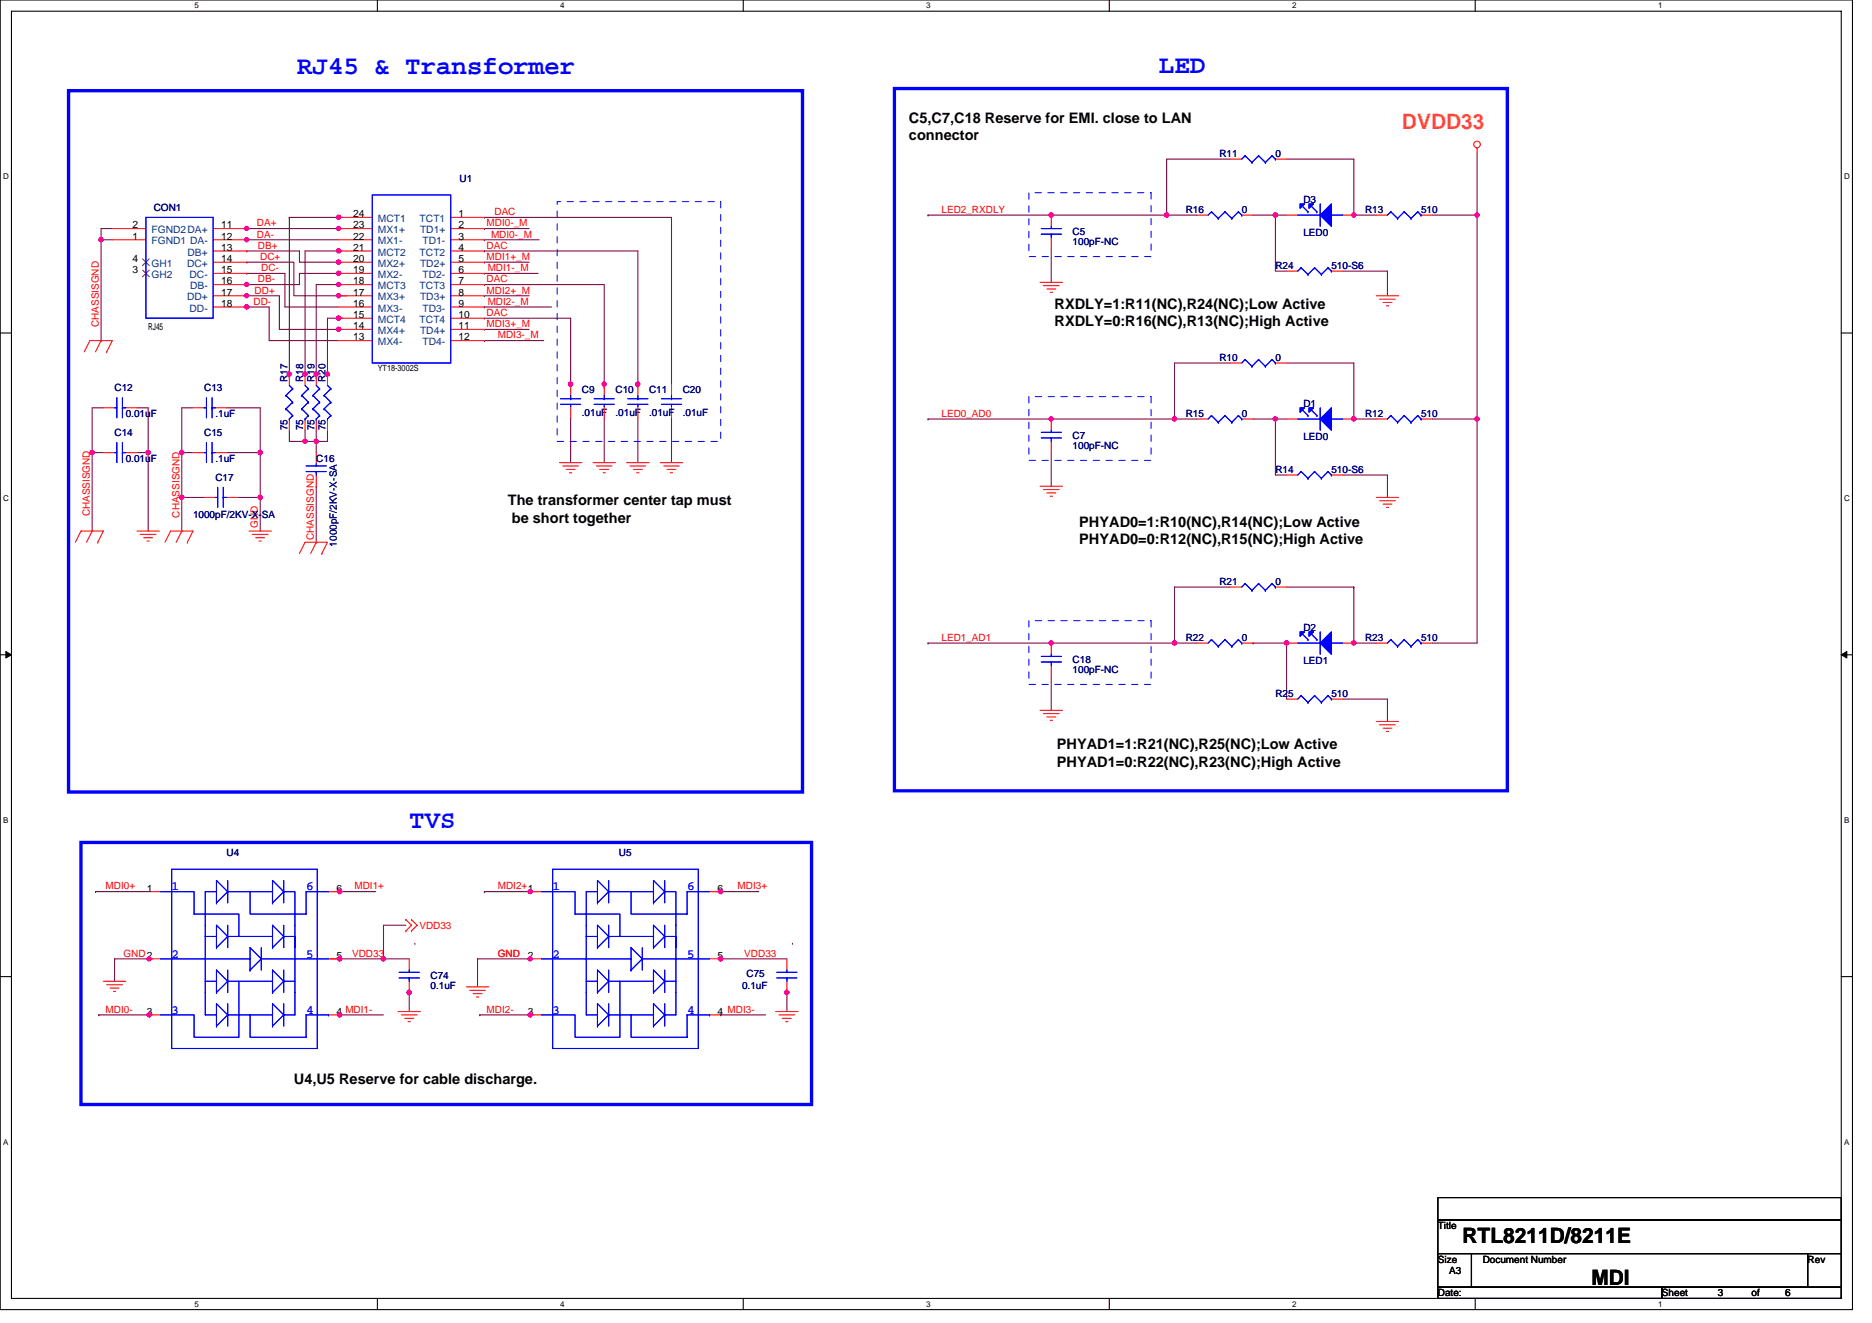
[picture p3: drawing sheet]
<svg xmlns="http://www.w3.org/2000/svg" width="297mm" height="210mm" viewBox="0 0 297 210" stroke-linecap="round" stroke-linejoin="round" font-family="sans-serif">
<path d="M0 0h293.9v207.9h-293.9zM1.8 1.8h290.4v204.3h-290.4z" fill="none" stroke="#000" stroke-width=".17"/>
<g fill="#fff">
<path d="M30.8 .2h.7v1.4h-.7z"/>
<path d="M30.8 206.3h.7v1.4h-.7z"/>
</g>
<path d="M59.9 0v1.8M59.9 206.1v1.8" fill="none" stroke="#000" stroke-width=".17"/>
<g fill="#fff">
<path d="M88.9 .2h.7v1.4h-.7z"/>
<path d="M88.9 206.3h.7v1.4h-.7z"/>
</g>
<path d="M117.9 0v1.8M117.9 206.1v1.8" fill="none" stroke="#000" stroke-width=".17"/>
<g fill="#fff">
<path d="M147 .2h.7v1.4h-.7z"/>
<path d="M147 206.3h.7v1.4h-.7z"/>
</g>
<path d="M176 0v1.8M176 206.1v1.8" fill="none" stroke="#000" stroke-width=".17"/>
<g fill="#fff">
<path d="M205 .2h.7v1.4h-.7z"/>
<path d="M205 206.3h.7v1.4h-.7z"/>
</g>
<path d="M234.1 0v1.8M234.1 206.1v1.8" fill="none" stroke="#000" stroke-width=".17"/>
<g fill="#fff">
<path d="M263.1 .2h.7v1.4h-.7z"/>
<path d="M263.1 206.3h.7v1.4h-.7z"/>
<path d="M.5 27.3h.9v1.4h-.9z"/>
<path d="M292.6 27.3h.9v1.4h-.9z"/>
<path d="M.5 78.4h.9v1.4h-.9z"/>
<path d="M292.6 78.4h.9v1.4h-.9z"/>
</g>
<path d="M0 52.9h1.8M292.2 52.9h1.7" fill="none" stroke="#000" stroke-width=".17"/>
<g fill="#fff">
<path d="M.5 129.5h.8v1.4h-.8z"/>
<path d="M292.6 129.5h.9v1.4h-.9z"/>
</g>
<path d="M0 103.9h1.8M292.2 103.9h1.7" fill="none" stroke="#000" stroke-width=".17"/>
<path d="M.9 103.4l.9 .5-.9 .5zM292.2 103.9l.8-.5v1z" fill="#000" stroke="#000" stroke-width=".16"/>
<g fill="#fff">
<path d="M.5 180.5h.8v1.4h-.8z"/>
<path d="M292.6 180.5h.9v1.4h-.9z"/>
</g>
<path d="M0 155h1.8M292.2 155h1.7M228.2 190.1h64v3.5h-64zM228.2 193.6h64v5.4h-64zM228.2 199h5.3v5.3h-5.3zM233.5 199h53.3v5.3h-53.3zM286.8 199h5.4v5.3h-5.4zM228.2 204.3h35.5v1.8h-35.5zM263.7 204.3h28.5v1.8h-28.5z" fill="none" stroke="#000" stroke-width=".17"/>
<g fill="none" stroke="#800040" stroke-width=".17">
<path d="M16 38.1h.1M16 38.1h1.8M16 38.1v16M17.8 36.3h-1.8v1.8M38.6 36.3h.6M38.8 38.1h.4M39.2 38.1h.1M39.2 39.8h.1M39.2 39.8h8.3v1.8h6.2M39.2 36.3h.1M39.2 38.1h14.5M39.2 36.3h15.2"/>
<path d="M45.9 34.5h7.8M45.9 34.5h.1M45.9 34.5v25.6M53.7 36.3h.1M53.7 39.8h.1M53.7 39.8h-5.3v19.6M53.7 34.5h.1M53.7 39.8h.6M53.7 34.5h.7M76.9 39.8h.1M76.9 38.1h.1M76.9 36.3h.1"/>
<path d="M76.9 34.5h.1M76.9 34.5h29.6v26.5M76.9 39.8h24.3v21.2M76.9 38.1h8.7M76.9 36.3h7.1M147.3 34.1h.1M147.3 34.1h37.8M166.8 34.1h.1M166.8 39.5v5.3M185.1 34.1h4.8M195.3 25.3h-10.2v8.8M198.8 34.1h3.6"/>
<path d="M202.4 34.1h.1M202.4 34.1h1.7M202.4 34.1v8.9h1.7M204.1 25.3h10.7v8.8M214.8 34.1h.1M214.8 34.1h3.6M227.3 34.1h7.1M234.4 34.1v68h-7.1M234.4 24.2v9.9M234.4 34.1h.1M38.6 45.2h.6M38.6 46.9h.6"/>
<path d="M38.6 48.7h.6M39.2 48.7h3.5v5.4h11M39.2 43.4h6v5.3h8.5M39.2 45.2h.1M39.2 41.6h7.4v5.3h7.1M39.2 41.6h.1M39.2 43.4h.1M39.2 46.9h.1M39.2 46.9h5.1v5.4h9.4M39.2 48.7h.1M45.9 59.4h.1M48.4 59.4h.1"/>
<path d="M48.4 59.4v.3M50.2 59.4h.1M50.2 59.4v.7M52 59.4h.1M52 59.4v.2M53.7 41.6h.1M53.7 43.4h.1M53.7 43.4h-6.2v1.8h-8.3M53.7 46.9h.1M53.7 52.3h.1M53.7 50.5h.1M53.7 50.5h-1.7v8.9"/>
<path d="M53.7 45.2h.1M53.7 45.2h-3.5v14.2M53.7 43.4h.9M53.7 50.5h.7M53.7 46.9h1.3M53.7 52.3h.7M53.7 45.2h.6M53.7 41.6h.4M76.9 43.4h.1M76.9 50.5h.1M76.9 46.9h.1M76.9 52.3h.1"/>
<path d="M76.9 54.1h.1M76.9 45.2h.1M76.9 41.6h.1M76.9 48.7h.1M76.9 45.2h19v15.8M76.9 50.5h13.6v10.5M76.9 43.4h8.5M76.9 46.9h7.1M76.9 52.3h7.1M76.9 54.1h9.4M76.9 41.6h7.1M76.9 48.7h10.6"/>
<path d="M195.3 57.6h-8.9v8.9M204.1 57.6h10.7v8.9M213 43h7.2v3.9M14.6 71.8h1.8M14.6 71.8h.1M14.6 71.8v12.5M16.4 64.7h-1.8v7.1M21.7 64.7h1.8v7.1M21.7 71.8h1.8M23.5 71.8h.1M23.5 71.8v12.5M28.8 71.8h.1"/>
<path d="M28.8 79h.1M28.8 71.8h1.8M28.8 71.8v12.5M28.8 79h3.6M30.6 64.7h-1.8v7.1M36 64.7h5.3v7.1M36 71.8h5.3M37.7 79h3.6M41.3 71.8h.1M41.3 79h.1M41.3 71.8v12.5M45.9 68.3v1.8h2.5"/>
<path d="M48.4 70.1h.1M48.4 68.3v1.8M48.4 70.1h1.8M50.2 77.2h.1M50.2 70.1v1.7M50.2 68.3v1.8M50.2 77.2v8.9M52 68.3v1.8h-1.8M90.5 66.3v7.1M90.5 61h.1M90.5 61v.9M95.9 66.3v7.1"/>
<path d="M95.9 61h.1M95.9 61v.7M101.2 66.3v7.1M101.2 61h.1M101.2 61v.5M106.5 66.3v7.1M147.3 66.5h.1M147.3 66.5h39.1M166.8 66.5h.1M166.8 71.8v5.4M186.4 66.5h3.5M198.8 66.5h3.6"/>
<path d="M202.4 66.5h.1M202.4 66.5h1.7M202.4 66.5v8.9h1.7M213 75.4h7.2v3.6M214.8 66.5h.1M214.8 66.5h3.6M227.3 66.5h7.1M234.4 66.5h.1M195.3 93.2h-8.9v8.9M204.1 93.2h10.7M214.8 93.2v8.9h3.6M214.8 93.2h.1"/>
<path d="M147.3 102.1h.1M147.3 102.1h39.1M166.8 102.1h.1M166.8 107.4v5.3M186.4 102.1h3.5M198.8 102.1h5.3v8.9M198.8 102.1h.1M213 111h7.2v3.5M15.2 141.5h.1M15.2 141.5h8.5M18.2 152.2v3.5M18.2 152.2h.1"/>
<path d="M18.2 152.2h6M23.7 152.2h.1M52.1 141.5h1.8M52.3 152.2h1.6M53.9 141.5h.1M53.9 152.2h.1M53.9 152.2h11M53.9 141.5h5.7M60.9 152.2h.1M64.4 146.9h-3.5v5.3M64.9 157.5h.1M64.9 157v.5"/>
<path d="M64.9 157.5v3M65.8 149.7v.2M75.8 152.2v4.4M75.8 152.2h.1M75.8 152.2h8.7M76.9 141.5h.1M76.9 141.5h8.5M84.1 141.5h.1M84.1 152.2h.1M112.9 141.5h1.5M114 152.2h.4M114.4 152.2h.1"/>
<path d="M114.4 141.5h.1M114.4 152.2h10.5M114.4 141.5h6M124.9 157.5h.1M124.9 157v.5M124.9 157.5v3M125.7 149.7v.2M15.7 161.1h.1M15.7 161.1h8.5M23.7 161.1h.1M53.7 161.1h.2M53.9 161.1h.1"/>
<path d="M53.9 161.1h7M76.1 161.1h.1M76.1 161.1h8.6M84.1 161.1h.1M114.4 161.1h.1M114.4 161.1h7.1"/>
</g>
<g fill="#f0f" stroke="#f0f" stroke-width=".17">
<circle cx="28.8" cy="71.8" r=".35"/>
<circle cx="41.3" cy="71.8" r=".35"/>
<circle cx="60.8" cy="152.2" r=".35"/>
<circle cx="23.7" cy="152.2" r=".35"/>
<circle cx="23.7" cy="161.1" r=".35"/>
<circle cx="53.9" cy="161.1" r=".35"/>
<circle cx="53.9" cy="141.5" r=".35"/>
<circle cx="124.9" cy="157.5" r=".35"/>
<circle cx="84.1" cy="141.5" r=".35"/>
<circle cx="84.1" cy="161.1" r=".35"/>
<circle cx="114.4" cy="152.2" r=".35"/>
<circle cx="84.1" cy="152.2" r=".35"/>
<circle cx="114.4" cy="141.5" r=".35"/>
<circle cx="64.9" cy="157.5" r=".35"/>
<circle cx="53.9" cy="152.2" r=".35"/>
<circle cx="50.2" cy="70" r=".35"/>
<circle cx="48.4" cy="70" r=".35"/>
<circle cx="39.1" cy="38" r=".35"/>
<circle cx="14.6" cy="71.8" r=".35"/>
<circle cx="16" cy="38" r=".35"/>
<circle cx="23.5" cy="71.8" r=".35"/>
<circle cx="41.3" cy="78.9" r=".35"/>
<circle cx="28.8" cy="78.9" r=".35"/>
<circle cx="214.8" cy="66.5" r=".35"/>
<circle cx="202.4" cy="66.5" r=".35"/>
<circle cx="186.4" cy="66.5" r=".35"/>
<circle cx="166.8" cy="66.5" r=".35"/>
<circle cx="186.4" cy="102" r=".35"/>
<circle cx="166.8" cy="102" r=".35"/>
<circle cx="214.8" cy="102" r=".35"/>
<circle cx="204.1" cy="102" r=".35"/>
<circle cx="234.4" cy="34.1" r=".35"/>
<circle cx="234.4" cy="66.5" r=".35"/>
<circle cx="214.8" cy="34.1" r=".35"/>
<circle cx="202.4" cy="34.1" r=".35"/>
<circle cx="185.1" cy="34.1" r=".34"/>
<circle cx="166.8" cy="34.1" r=".35"/>
<circle cx="90.5" cy="61" r=".34"/>
<circle cx="101.2" cy="61" r=".34"/>
<circle cx="95.9" cy="61" r=".34"/>
<circle cx="53.7" cy="36.3" r=".35"/>
<circle cx="53.7" cy="41.6" r=".35"/>
<circle cx="53.7" cy="43.4" r=".35"/>
<circle cx="39.1" cy="45.1" r=".35"/>
<circle cx="53.7" cy="46.9" r=".35"/>
<circle cx="39.1" cy="46.9" r=".35"/>
<circle cx="53.7" cy="52.3" r=".35"/>
<circle cx="39.1" cy="48.7" r=".35"/>
<circle cx="52" cy="59.4" r=".35"/>
<circle cx="53.7" cy="50.5" r=".35"/>
<circle cx="53.7" cy="45.1" r=".35"/>
<circle cx="50.2" cy="59.4" r=".35"/>
<circle cx="53.7" cy="39.8" r=".35"/>
<circle cx="48.4" cy="59.4" r=".35"/>
<circle cx="53.7" cy="34.5" r=".35"/>
<circle cx="45.9" cy="59.4" r=".35"/>
<circle cx="39.1" cy="36.3" r=".35"/>
</g>
<g fill="none" stroke="#f00" stroke-width=".17">
<path d="M17.8 36.3h5.4M17.8 38.1h5.4M33.8 36.3h5.4M33.8 38.1h5.4M33.8 39.8h5.4M53.7 34.5h5.4M53.7 36.3h5.4M53.7 38.1h5.4M53.7 39.8h5.4M71.5 34.5h5.4M71.5 36.3h5.4M71.5 38.1h5.4"/>
<path d="M71.5 39.8h5.4M166.8 34.1v1.8M166.8 37.7v1.8M189.9 34.1h1.8M195.3 25.3h1.7M197 34.1h1.8M202.4 25.3h1.7M204.1 34.1h1.8M213 34.1h1.8M218.4 34.1h1.8M225.5 34.1h1.8M234.4 23.5v.7"/>
<path d="M13.4 55.8l.9-1.7h3.5l-.9 1.7M16 54.1h.1M16 54.1l-.8 1.7M16.9 55.8h.1M23.2 41.6h.1M23.2 43.4h.1M33.8 41.6h5.4M33.8 43.4h5.4M33.8 45.2h5.4M33.8 46.9h5.4M33.8 48.7h5.4M45.9 59.4v1.8"/>
<path d="M48.4 59.4v1.8M50.2 59.4v1.8M52 59.4v1.8M53.7 41.6h5.4M53.7 43.4h5.4M53.7 45.2h5.4M53.7 46.9h5.4M53.7 48.7h5.4M53.7 50.5h5.4M53.7 52.3h5.4M53.7 54.1h5.4M71.5 41.6h5.4"/>
<path d="M71.5 43.4h5.4M71.5 45.2h5.4M71.5 46.9h5.4M71.5 48.7h5.4M71.5 50.5h5.4M71.5 52.3h5.4M71.5 54.1h5.4M165 44.8h3.6M165.6 45.3h2.5M166.1 45.9h1.4M166.6 46.4h.4M195.3 57.6h1.7"/>
<path d="M202.4 57.6h1.7M204.1 43h1.8M211.3 43h1.7M218.4 46.9h3.5M218.9 47.5h2.5M219.5 48h1.4M220 48.5h.3M16.4 71.8h1.8M16.4 64.7h1.8M20 71.8h1.7M20 64.7h1.7M30.6 71.8h1.8"/>
<path d="M30.6 64.7h1.8M32.4 79h1.8M34.2 71.8h1.8M34.2 64.7h1.8M36 79h1.7M45.9 66.5v1.8M48.4 66.5v1.8M50.2 66.5v1.8M50.2 71.8v1.8M50.2 75.4v1.8M52 66.5v1.8M88.8 73.4h3.5"/>
<path d="M89.3 74h2.5M89.8 74.5h1.4M90.4 75h.3M90.5 61v1.8M90.5 64.5v1.8M94.1 73.4h3.6M94.6 74h2.5M95.2 74.5h1.4M95.7 75h.4M95.9 61v1.8M95.9 64.5v1.8M99.4 73.4h3.6"/>
<path d="M100 74h2.4M100.5 74.5h1.4M101 75h.4M101.2 61v1.8M101.2 64.5v1.8M104.8 73.4h3.5M105.3 74h2.5M105.8 74.5h1.4M106.4 75h.3M106.5 61v1.8M106.5 64.5v1.8M165 77.2h3.6"/>
<path d="M165.6 77.7h2.5M166.1 78.2h1.4M166.6 78.8h.4M166.8 66.5v1.8M166.8 70.1v1.7M189.9 66.5h1.8M197 66.5h1.8M204.1 66.5h1.8M204.1 75.4h1.8M211.3 75.4h1.7M213 66.5h1.8M218.4 79h3.5"/>
<path d="M218.4 66.5h1.8M218.9 79.5h2.5M225.5 66.5h1.8M12 86.1l.8-1.8h3.6l-.9 1.8M14.6 84.3h.1M14.6 84.3l-.9 1.8M15.5 86.1h.1M21.7 84.3h3.6M22.3 84.8h2.5M22.8 85.3h1.4M23.3 85.9h.4M26.2 86.1l.9-1.8h3.5l-.9 1.8"/>
<path d="M28.8 84.3h.1M28.8 84.3l-.8 1.8M29.7 86.1h.1M39.5 84.3h3.6M40 84.8h2.5M40.6 85.3h1.4M41.1 85.9h.4M47.5 87.8l.9-1.7h3.6l-.9 1.7M50.2 86.1h.1M50.2 86.1l-.9 1.7M51.1 87.8h.1M195.3 93.2h1.7"/>
<path d="M202.4 93.2h1.7M219.5 80h1.4M220 80.5h.3M165 112.7h3.6M165.6 113.3h2.5M166.1 113.8h1.4M166.6 114.3h.4M166.8 102.1v1.7M166.8 105.6v1.8M189.9 102.1h1.8M197 102.1h1.8M204.1 111h1.8"/>
<path d="M204.1 102.1h1.8M211.3 111h1.7M213 102.1h1.8M218.4 114.5h3.5M218.4 102.1h1.8M218.9 115h2.5M219.5 115.6h1.4M220 116.1h.3M225.5 102.1h1.8M16.4 155.7h3.6M16.9 156.3h2.5M17.5 156.8h1.4"/>
<path d="M18 157.4h.3M23.7 141.5h1.8M23.7 152.2h1.8M52.1 141.5h1.8M52.1 152.2h1.8M64.4 147.7h.1M64.4 146h.1M64.4 146l.9 .9-.9 .8M64.9 152.2v1.8M64.9 155.7v1.8M65.3 147.7h.1M65.3 146h.1"/>
<path d="M65.3 146l.9 .9-.9 .8M74 156.6h3.6M74.5 157.2h2.5M75.1 157.7h1.4M75.6 158.2h.4M84.1 141.5h1.8M84.1 152.2h1.8M112.6 141.5h1.8M112.6 152.2h1.8M124.9 152.2v1.8M124.9 155.7v1.8M23.7 161.1h1.8"/>
<path d="M52.1 161.1h1.8M63.2 160.5h3.5M63.7 161.1h2.5M64.2 161.6h1.5M64.8 162.2h.3M84.1 161.1h1.8M112.6 161.1h1.8M123.1 160.5h3.5M123.6 161.1h2.5M124.1 161.6h1.5M124.7 162.2h.3"/>
<circle cx="234.4" cy="22.9" r=".53"/>
</g>
<path d="M88.4 32h26v38.1h-26zM163.3 30.6h19.3v10.1h-19.3zM163.3 62.9h19.3v10.2h-19.3zM163.3 98.5h19.3v10.1h-19.3z" fill="none" stroke="#00f" stroke-width=".16" stroke-dasharray="1 1 1 1 1 1 1 1"/>
<path d="M10.9 14.4h116.4v111.3h-116.4zM141.9 14.1h97.3v111.4h-97.3zM12.8 133.7h116v41.6h-116z" fill="none" stroke="#00f" stroke-width=".53"/>
<g fill="none" stroke="#00f" stroke-width=".17">
<path d="M23.2 34.5h10.6v16h-10.6zM59.1 30.9h12.4v26.7h-12.4zM165.2 37.2h3.2M165.2 36.3h3.2M166.8 35.9v.4M166.8 37.2h.1M166.8 37.2v.5M192.2 33.6h.1M192.2 33.6l-.5 .5M192.2 33.6l1.1 1.1M193.3 34.7h.1M194.4 33.6h.1"/>
<path d="M194.4 33.6l-1.1 1.1M194.4 33.6l1 1.1M195.4 34.7h.1M196.5 33.6h.1M196.5 33.6l-1.1 1.1M196.5 33.6l.5 .5M197 34.1h.1M197.6 24.7h.1M197.6 24.7l-.6 .6M197.6 24.7l1 1.1M198.6 25.8h.1M199.7 24.7h.1"/>
<path d="M199.7 24.7l-1.1 1.1M199.7 24.7l1.1 1.1M200.8 25.8h.1M201.8 24.7h.1M201.8 24.7l-1 1.1M201.8 24.7l.6 .6M202.4 25.3h.1M205.9 34.1h3.6M206.6 32.7l.9 .9M207.5 33.6h.1M208.1 32.7l.9 .9M209 33.6h.1"/>
<path d="M209.5 32.4v3.5M211.3 34.1h1.7M220.7 33.6h.1M220.7 33.6l-.5 .5M220.7 33.6l1.1 1.1M221.8 34.7h.1M222.8 33.6h.1M222.8 33.6l-1 1.1M222.8 33.6l1.1 1.1M223.9 34.7h.1M225 33.6h.1M225 33.6l-1.1 1.1"/>
<path d="M225 33.6l.5 .5M225.5 34.1h.1M197.6 57.1h.1M197.6 57.1l-.6 .5M197.6 57.1l1 1M198.6 58.1h.1M199.7 57.1h.1M199.7 57.1l-1.1 1M199.7 57.1l1.1 1M200.8 58.1h.1M201.8 57.1h.1M201.8 57.1l-1 1"/>
<path d="M201.8 57.1l.6 .5M202.4 57.6h.1M206.5 42.5h.1M206.5 42.5l-.6 .5M206.5 42.5l1 1.1M207.5 43.6h.1M208.6 42.5h.1M208.6 42.5l-1.1 1.1M208.6 42.5l1.1 1.1M209.7 43.6h.1M210.7 42.5h.1M210.7 42.5l-1 1.1"/>
<path d="M210.7 42.5l.6 .5M211.3 43h.1M18.2 64.7h.3M18.2 71.8h.3M18.5 63.1v3.2M18.5 70.2v3.2M19.4 63.1v3.2M19.4 64.7h.1M19.4 70.2v3.2M19.4 71.8h.1M19.4 71.8h.6M19.4 64.7h.6"/>
<path d="M32.4 71.8h.4M32.4 64.7h.4M32.8 70.2v3.2M32.8 63.1v3.2M33.7 70.2v3.2M33.7 71.8h.1M33.7 63.1v3.2M33.7 64.7h.1M33.7 71.8h.5M33.7 64.7h.5M34.2 79h.3M34.5 77.3v3.2"/>
<path d="M35.4 77.3v3.2M35.4 79h.1M35.4 79h.6M45.4 62.8h.1M45.4 64.9h.1M45.4 62.8l1 1M45.4 64.9l1 1.1M45.9 66.5h.1M45.9 61.2l.5 .5M46.4 61.7h.1M46.4 63.8h.1M46.4 66h.1"/>
<path d="M46.4 61.7l-1 1.1M46.4 63.8l-1 1.1M46.4 66l-.5 .5M47.9 62.8h.1M47.9 64.9h.1M47.9 62.8l1 1M47.9 64.9l1 1.1M48.4 66.5h.1M48.4 61.2l.5 .5M48.6 74.8h3.2M48.6 74h3.2M48.9 61.7h.1"/>
<path d="M48.9 63.8h.1M48.9 66h.1M48.9 61.7l-1 1.1M48.9 63.8l-1 1.1M48.9 66l-.5 .5M49.7 62.8h.1M49.7 64.9h.1M49.7 64.9l1 1.1M49.7 62.8l1 1M50.2 73.6v.4M50.2 74.8h.1M50.2 66.5h.1"/>
<path d="M50.2 74.8v.6M50.2 61.2l.5 .5M50.7 61.7h.1M50.7 63.8h.1M50.7 66h.1M50.7 61.7l-1 1.1M50.7 63.8l-1 1.1M50.7 66l-.5 .5M51.4 62.8h.1M51.4 64.9h.1M51.4 62.8l1.1 1M51.4 64.9l1.1 1.1"/>
<path d="M52 66.5h.1M52 61.2l.5 .5M52.5 61.7h.1M52.5 63.8h.1M52.5 66h.1M52.5 61.7l-1.1 1.1M52.5 63.8l-1.1 1.1M52.5 66l-.5 .5M88.9 63.3h3.2M88.9 64.2h3.2M90.5 64.2v.3M90.5 63.3h.1"/>
<path d="M90.5 62.8v.5M94.3 63.3h3.2M94.3 64.2h3.2M95.9 64.2v.3M95.9 63.3h.1M95.9 62.8v.5M99.6 63.3h3.2M99.6 64.2h3.2M101.2 64.2v.3M101.2 63.3h.1M101.2 62.8v.5M104.9 63.3h3.2"/>
<path d="M104.9 64.2h3.2M106.5 64.2v.3M106.5 63.3h.1M106.5 62.8v.5M165.2 69.5h3.2M165.2 68.6h3.2M166.8 68.3v.3M166.8 69.5h.1M166.8 69.5v.6M192.2 66h.1M192.2 66l-.5 .5M192.2 66l1.1 1"/>
<path d="M193.3 67h.1M194.4 66h.1M194.4 66l-1.1 1M194.4 66l1 1M195.4 67h.1M196.5 66h.1M196.5 66l-1.1 1M196.5 66l.5 .5M197 66.5h.1M205.9 66.5h3.6M206.5 74.8h.1M206.5 74.8l-.6 .6"/>
<path d="M206.5 74.8l1 1.1M206.6 65.1l.9 .9M207.5 75.9h.1M207.5 66h.1M208.1 65.1l.9 .9M208.6 74.8h.1M208.6 74.8l-1.1 1.1M208.6 74.8l1.1 1.1M209 66h.1M209.5 64.7v3.6M209.7 75.9h.1M210.7 74.8h.1"/>
<path d="M210.7 74.8l-1 1.1M210.7 74.8l.6 .6M211.3 75.4h.1M211.3 66.5h1.7M220.7 66h.1M220.7 66l-.5 .5M220.7 66l1.1 1M221.8 67h.1M222.8 66h.1M222.8 66l-1 1M222.8 66l1.1 1M223.9 67h.1"/>
<path d="M225 66h.1M225 66l-1.1 1M225 66l.5 .5M225.5 66.5h.1M197.6 92.6h.1M197.6 92.6l-.6 .6M197.6 92.6l1 1.1M198.6 93.7h.1M199.7 92.6h.1M199.7 92.6l-1.1 1.1M199.7 92.6l1.1 1.1M200.8 93.7h.1"/>
<path d="M201.8 92.6h.1M201.8 92.6l-1 1.1M201.8 92.6l.6 .6M202.4 93.2h.1M165.2 105.1h3.2M165.2 104.2h3.2M166.8 103.8v.4M166.8 105.1h.1M166.8 105.1v.5M192.2 101.5h.1M192.2 101.5l-.5 .6M192.2 101.5l1.1 1.1"/>
<path d="M193.3 102.6h.1M194.4 101.5h.1M194.4 101.5l-1.1 1.1M194.4 101.5l1 1.1M195.4 102.6h.1M196.5 101.5h.1M196.5 101.5l-1.1 1.1M196.5 101.5l.5 .6M197 102.1h.1M205.9 102.1h3.6M206.5 110.4h.1M206.5 110.4l-.6 .6"/>
<path d="M206.5 110.4l1 1.1M206.6 100.6l.9 .9M207.5 111.5h.1M207.5 101.5h.1M208.1 100.6l.9 .9M208.6 110.4h.1M208.6 110.4l-1.1 1.1M208.6 110.4l1.1 1.1M209 101.5h.1M209.5 100.3v3.5M209.7 111.5h.1M210.7 110.4h.1"/>
<path d="M210.7 110.4l-1 1.1M210.7 110.4l.6 .6M211.3 111h.1M211.3 102.1h1.7M220.7 101.5h.1M220.7 101.5l-.5 .6M220.7 101.5l1.1 1.1M221.8 102.6h.1M222.8 101.5h.1M222.8 101.5l-1 1.1M222.8 101.5l1.1 1.1M223.9 102.6h.1"/>
<path d="M225 101.5h.1M225 101.5l-1.1 1.1M225 101.5l.5 .6M225.5 102.1h.1M27.2 138h23.2v28.4h-23.2zM36.1 139.7v3.6M45 139.7v3.6M87.7 138h23.1v28.4h-23.1zM96.6 139.7v3.6M105.5 139.7v3.6M25.5 152.2h14.2M25.5 141.5h5.3v3.6h7.1v3.5"/>
<path d="M32.6 155.7h1.8M32.6 148.6v12.5h1.8M32.6 148.6h1.8M34.4 143.3h.1M34.4 141.5h-1.8v7.1M34.4 150.4h.1M34.4 157.5h.1M36.1 141.5l-1.7-1.8v3.6M36.1 141.5h.1M36.1 141.5h7.1M36.1 148.6l-1.7-1.7v3.5M36.1 148.6h.1"/>
<path d="M36.1 146.9v3.5M36.1 155.7l-1.7-1.7v3.5M36.1 155.7h.1M36.1 154v3.5M36.1 155.7h7.1M36.1 159.3v3.6M36.1 148.6h7.1M36.1 141.5l-1.7 1.8M36.1 148.6l-1.7 1.8M36.1 155.7l-1.7 1.8M37.9 155.7v8.9h-7.1v-3.5h-5.3M39.7 154h.1"/>
<path d="M39.7 141.5v3.6h8.9v-3.6h3.5M41.5 152.2l-1.8-1.8v3.6M41.5 152.2h.1M41.5 150.4v3.6M41.5 152.2h10.6M41.5 152.2l-1.8 1.8M43.2 143.3h.1M43.2 150.4h.1M43.2 157.5h.1M45 141.5l-1.8-1.8v3.6M45 141.5h.1M45 148.6l-1.8-1.7v3.5"/>
<path d="M45 148.6h.1M45 146.9v3.5M45 141.5h1.8v8.9M45 155.7l-1.8-1.7v3.5M45 155.7h.1M45 154v3.5M45 159.3v3.6M45 148.6h1.8v12.5h-1.8M45 155.7h1.8M45 141.5l-1.8 1.8M45 148.6l-1.8 1.8M45 155.7l-1.8 1.8"/>
<path d="M63.3 155.2h3.2M63.3 154.3h3.2M64.9 154v.3M64.9 155.2h.1M64.9 155.2v.5M85.9 152.2h14.2M85.9 141.5h5.3v3.6h7.2v3.5M93 155.7h1.8M93 148.6v12.5h1.8M93 148.6h1.8M94.8 143.3h.1M94.8 141.5h-1.8v7.1"/>
<path d="M94.8 150.4h.1M94.8 157.5h.1M96.6 141.5l-1.8-1.8v3.6M96.6 141.5h.1M96.6 141.5h7.1M96.6 148.6l-1.8-1.7v3.5M96.6 148.6h.1M96.6 146.9v3.5M96.6 155.7l-1.8-1.7v3.5M96.6 155.7h.1M96.6 154v3.5M96.6 155.7h7.1"/>
<path d="M96.6 159.3v3.6M96.6 148.6h7.1M96.6 141.5l-1.8 1.8M96.6 148.6l-1.8 1.8M96.6 155.7l-1.8 1.8M98.4 155.7v8.9h-7.2v-3.5h-5.3M100.1 154h.1M100.1 141.5v3.6h8.9v-3.6h3.6M101.9 152.2l-1.8-1.8v3.6M101.9 152.2h.1M101.9 150.4v3.6M101.9 152.2h10.7"/>
<path d="M101.9 152.2l-1.8 1.8M103.7 143.3h.1M103.7 150.4h.1M103.7 157.5h.1M105.5 141.5l-1.8-1.8v3.6M105.5 141.5h.1M105.5 148.6l-1.8-1.7v3.5M105.5 148.6h.1M105.5 146.9v3.5M105.5 141.5h1.7v8.9M105.5 155.7l-1.8-1.7v3.5M105.5 155.7h.1"/>
<path d="M105.5 154v3.5M105.5 159.3v3.6M105.5 148.6h1.7v12.5h-1.7M105.5 155.7h1.7M105.5 141.5l-1.8 1.8M105.5 148.6l-1.8 1.8M105.5 155.7l-1.8 1.8M123.3 155.2h3.1M123.3 154.3h3.1M124.9 154v.3M124.9 155.2h.1M124.9 155.2v.5"/>
<path d="M34.4 162.9h.1M36.1 161.1l-1.7-1.8v3.6M36.1 161.1h.1M36.1 161.1h7.1M36.1 161.1l-1.7 1.8M39.7 161.1v3.5h8.9v-3.5h3.5M43.2 162.9h.1M45 161.1l-1.8-1.8v3.6M45 161.1h.1M45 161.1l-1.8 1.8M52.1 161.1h.1M94.8 162.9h.1"/>
<path d="M96.6 161.1l-1.8-1.8v3.6M96.6 161.1h.1M96.6 161.1h7.1M96.6 161.1l-1.8 1.8M100.1 161.1v3.5h8.9v-3.5h3.6M103.7 162.9h.1M105.5 161.1l-1.8-1.8v3.6M105.5 161.1h.1M105.5 161.1l-1.8 1.8M112.6 161.1h.1"/>
</g>
<g fill="#00f" stroke="#00f" stroke-width=".17">
<path d="M209.5 102.1l1.8-1.8v3.5z" fill-rule="evenodd"/>
<path d="M207.7 100.3h.7l-.7 .7z" fill-rule="evenodd"/>
<path d="M206.3 100.3h.7l-.7 .7z" fill-rule="evenodd"/>
<path d="M209.5 102.1l1.8-1.8v3.5z" fill-rule="evenodd"/>
<path d="M207.7 100.3h.7l-.7 .7z" fill-rule="evenodd"/>
<path d="M206.3 100.3h.7l-.7 .7z" fill-rule="evenodd"/>
<path d="M209.5 34.1l1.8-1.7v3.5z" fill-rule="evenodd"/>
<path d="M207.7 32.4h.7l-.7 .7z" fill-rule="evenodd"/>
<path d="M206.3 32.4h.7l-.7 .7z" fill-rule="evenodd"/>
<path d="M209.5 34.1l1.8-1.7v3.5z" fill-rule="evenodd"/>
<path d="M207.7 32.4h.7l-.7 .7z" fill-rule="evenodd"/>
<path d="M206.3 32.4h.7l-.7 .7z" fill-rule="evenodd"/>
<path d="M209.5 66.5l1.8-1.8v3.6z" fill-rule="evenodd"/>
<path d="M207.7 64.7h.7l-.7 .7z" fill-rule="evenodd"/>
<path d="M206.3 64.7h.7l-.7 .7z" fill-rule="evenodd"/>
<path d="M209.5 66.5l1.8-1.8v3.6z" fill-rule="evenodd"/>
<path d="M207.7 64.7h.7l-.7 .7z" fill-rule="evenodd"/>
<path d="M206.3 64.7h.7l-.7 .7z" fill-rule="evenodd"/>
</g>
<path d="M22.6 41.1l1.1 1.1M22.6 42.9l1.1 1M23.7 41.1l-1.1 1.1M23.7 42.9l-1.1 1" fill="none" stroke="#804000" stroke-width=".16"/>
<g font-size="4.1" fill="#00f">
<text x="47.2" y="11.8">RJ45 &amp; Transformer</text>
<text x="183.9" y="11.6">LED</text>
<text x="64.9" y="131.4">TVS</text>
</g>
<text font-size="3.4" fill="#ff8000" x="222.5" y="20.5">DVDD33</text>
<g font-size="3.4">
<text x="232.1" y="197.3">RTL8211D/8211E</text>
<text x="252.5" y="204">MDI</text>
</g>
<g font-size="2.3">
<text x="144.2" y="19.6">C5,C7,C18 Reserve for EMI. close to LAN</text>
<text x="144.2" y="22.3">connector</text>
<text x="167.3" y="49.1">RXDLY=1:R11(NC),R24(NC);Low Active</text>
<text x="167.3" y="51.8">RXDLY=0:R16(NC),R13(NC);High Active</text>
<text x="80.6" y="80.2">The transformer center tap must</text>
<text x="81.2" y="82.9">be short together</text>
<text x="171.3" y="83.6">PHYAD0=1:R10(NC),R14(NC);Low Active</text>
<text x="171.3" y="86.3">PHYAD0=0:R12(NC),R15(NC);High Active</text>
<text x="167.7" y="119">PHYAD1=1:R21(NC),R25(NC);Low Active</text>
<text x="167.7" y="121.7">PHYAD1=0:R22(NC),R23(NC);High Active</text>
<text x="46.6" y="172.1">U4,U5 Reserve for cable discharge.</text>
</g>
<g font-size="1.9" fill="#00f">
<text x="27.2" y="141.3">1</text>
<text x="48.6" y="141.3">6</text>
<text x="87.7" y="141.3">1</text>
<text x="109" y="141.3">6</text>
<text x="27.2" y="152">2</text>
<text x="48.6" y="152">5</text>
<text x="87.7" y="152">2</text>
<text x="109" y="152">5</text>
<text x="27.2" y="160.9">3</text>
<text x="48.6" y="160.9">4</text>
<text x="87.7" y="160.9">3</text>
<text x="109" y="160.9">4</text>
</g>
<g font-size="1.6" fill="#000080">
<text x="72.9" y="28.8">U1</text>
<text x="193.5" y="24.9">R11</text>
<text x="202.4" y="24.9">0</text>
<text x="24.4" y="33.4">CON1</text>
<text x="188.1" y="33.8">R16</text>
<text x="197" y="33.8">0</text>
<text x="206.8" y="32.2">D3</text>
<text x="216.6" y="33.8">R13</text>
<text x="225.5" y="33.8">510</text>
<text x="170.2" y="37.3">C5</text>
<text x="170.2" y="38.9">100pF-NC</text>
<text x="206.8" y="37.5">LED0</text>
<text x="202.4" y="42.7">R24</text>
<text x="211.3" y="42.7">510-S6</text>
<text x="193.5" y="57.3">R10</text>
<text x="202.4" y="57.3">0</text>
<text x="18.2" y="62">C12</text>
<text x="32.4" y="62">C13</text>
<text x="45.6" y="60.6" transform="rotate(-90 45.6 60.6)">R17</text>
<text x="48.1" y="60.6" transform="rotate(-90 48.1 60.6)">R18</text>
<text x="49.9" y="60.6" transform="rotate(-90 49.9 60.6)">R19</text>
<text x="51.7" y="60.6" transform="rotate(-90 51.7 60.6)">R20</text>
<text x="92.3" y="62.4">C9</text>
<text x="92.3" y="66">.01uF</text>
<text x="97.7" y="62.4">C10</text>
<text x="97.7" y="66">.01uF</text>
<text x="103" y="62.4">C11</text>
<text x="103" y="66">.01uF</text>
<text x="108.3" y="62.4">C20</text>
<text x="108.3" y="66">.01uF</text>
<text x="206.8" y="64.5">D1</text>
<text x="18.2" y="69.2">C14</text>
<text x="20" y="66.1">0.01uF</text>
<text x="32.4" y="69.2">C15</text>
<text x="34.2" y="66.1">.1uF</text>
<text x="45.6" y="68.3" transform="rotate(-90 45.6 68.3)">75</text>
<text x="48.1" y="68.3" transform="rotate(-90 48.1 68.3)">75</text>
<text x="49.9" y="68.3" transform="rotate(-90 49.9 68.3)">75</text>
<text x="51.7" y="68.3" transform="rotate(-90 51.7 68.3)">75</text>
<text x="170.2" y="69.7">C7</text>
<text x="170.2" y="71.3">100pF-NC</text>
<text x="188.1" y="66.1">R15</text>
<text x="197" y="66.1">0</text>
<text x="206.8" y="69.9">LED0</text>
<text x="216.6" y="66.1">R12</text>
<text x="225.5" y="66.1">510</text>
<text x="20" y="73.3">0.01uF</text>
<text x="34.2" y="73.3">.1uF</text>
<text x="34.2" y="76.3">C17</text>
<text x="50.2" y="73.3">C16</text>
<text x="202.4" y="75">R14</text>
<text x="211.3" y="75">510-S6</text>
<text x="30.6" y="82.1">1000pF/2KV-X-SA</text>
<text x="53.4" y="86.8" transform="rotate(-90 53.4 86.8)">1000pF/2KV-X-SA</text>
<text x="193.5" y="92.8">R21</text>
<text x="202.4" y="92.8">0</text>
<text x="188.1" y="101.7">R22</text>
<text x="197" y="101.7">0</text>
<text x="206.8" y="100.1">D2</text>
<text x="216.6" y="101.7">R23</text>
<text x="225.5" y="101.7">510</text>
<text x="170.2" y="105.3">C18</text>
<text x="170.2" y="106.8">100pF-NC</text>
<text x="206.8" y="105.4">LED1</text>
<text x="202.4" y="110.6">R25</text>
<text x="211.3" y="110.6">510</text>
<text x="36" y="135.8">U4</text>
<text x="98.2" y="135.8">U5</text>
<text x="68.3" y="155.4">C74</text>
<text x="118.4" y="155">C75</text>
<text x="68.3" y="157">0.1uF</text>
<text x="117.7" y="157">0.1uF</text>
</g>
<g font-size="1.6" fill="#f00">
<text x="40.8" y="35.9">DA+</text>
<text x="77.2" y="35.9">MDI0-_M</text>
<text x="78.5" y="34.1">DAC</text>
<text x="149.4" y="33.8">LED2_RXDLY</text>
<text x="40.8" y="37.7">DA-</text>
<text x="40.9" y="39.5">DB+</text>
<text x="41.3" y="41.3">DC+</text>
<text x="77.2" y="39.5">DAC</text>
<text x="77.2" y="41.3">MDI1+_M</text>
<text x="77.9" y="37.7">MDI0-_M</text>
<text x="40.4" y="46.6">DD+</text>
<text x="40.9" y="44.8">DB-</text>
<text x="41.5" y="43">DC-</text>
<text x="77.2" y="46.6">MDI2+_M</text>
<text x="77.2" y="44.8">DAC</text>
<text x="77.4" y="43">MDI1-_M</text>
<text x="15.7" y="51.9" transform="rotate(-90 15.7 51.9)">CHASSISGND</text>
<text x="40.2" y="48.4">DD-</text>
<text x="77.2" y="50.1">DAC</text>
<text x="77.2" y="51.9">MDI3+_M</text>
<text x="77.4" y="48.4">MDI2-_M</text>
<text x="79" y="53.7">MDI3-_M</text>
<text x="149.4" y="66.1">LED0_AD0</text>
<text x="14.3" y="82" transform="rotate(-90 14.3 82)">CHASSISGND</text>
<text x="28.5" y="82.1" transform="rotate(-90 28.5 82.1)">CHASSISGND</text>
<text x="40.9" y="83.7" transform="rotate(-90 40.9 83.7)">GND</text>
<text x="49.8" y="85.7" transform="rotate(-90 49.8 85.7)">CHASSISGND</text>
<text x="149.4" y="101.7">LED1_AD1</text>
<text x="16.8" y="141.2">MDI0+</text>
<text x="56.2" y="141.2">MDI1+</text>
<text x="79" y="141.2">MDI2+1</text>
<text x="117" y="141.2">MDI3+</text>
<text x="66.5" y="147.4">VDD33</text>
<text x="19.6" y="151.8">GND2</text>
<text x="55.9" y="151.8">VDD33</text>
<text x="79" y="151.8">GND</text>
<text x="118.1" y="151.8">VDD33</text>
<text x="16.8" y="160.7">MDI0-</text>
<text x="77.2" y="160.7">MDI2-</text>
</g>
<g font-size="1.6">
<text x="56" y="34.5">24</text>
<text x="72.8" y="34.5">1</text>
<text x="21" y="36.3">2</text>
<text x="21" y="38">1</text>
<text x="21" y="41.6">4</text>
<text x="35.1" y="41.6">14</text>
<text x="35.1" y="38">12</text>
<text x="35.1" y="36.3">11</text>
<text x="35.1" y="39.8">13</text>
<text x="56" y="36.3">23</text>
<text x="56" y="38">22</text>
<text x="56" y="39.8">21</text>
<text x="56" y="41.6">20</text>
<text x="72.8" y="38">3</text>
<text x="72.8" y="41.6">5</text>
<text x="72.8" y="36.3">2</text>
<text x="72.8" y="39.8">4</text>
<text x="21" y="43.4">3</text>
<text x="35.1" y="43.4">15</text>
<text x="35.1" y="46.9">17</text>
<text x="35.1" y="45.1">16</text>
<text x="56" y="43.4">19</text>
<text x="56" y="45.1">18</text>
<text x="56" y="46.9">17</text>
<text x="72.8" y="43.4">6</text>
<text x="72.8" y="46.9">8</text>
<text x="72.8" y="45.1">7</text>
<text x="35.1" y="48.7">18</text>
<text x="56" y="48.7">16</text>
<text x="56" y="50.5">15</text>
<text x="56" y="52.3">14</text>
<text x="72.8" y="48.7">9</text>
<text x="72.8" y="52.3">11</text>
<text x="72.8" y="50.5">10</text>
<text x="56" y="54">13</text>
<text x="72.8" y="54">12</text>
<text x="23.3" y="141.5">1</text>
<text x="53.4" y="141.5">6</text>
<text x="113.8" y="141.5">6</text>
<text x="53.4" y="152.2">5</text>
<text x="83.8" y="152.2">2</text>
<text x="113.8" y="152.2">5</text>
<text x="23.3" y="161.1">3</text>
<text x="53.4" y="161.1">4 MDI1-</text>
<text x="83.8" y="161.1">3</text>
<text x="113.8" y="161.1">4 MDI3-</text>
<text x="228.2" y="195.1">Title</text>
<text x="228.2" y="200.4">Size</text>
<text x="229.9" y="202.2">A3</text>
<text x="235.3" y="200.4">Document Number</text>
<text x="286.8" y="200.4">Rev</text>
<text x="228.2" y="205.7">Date:</text>
<text x="263.7" y="205.7">Sheet</text>
<text x="272.6" y="205.7">3</text>
<text x="277.9" y="205.7">of</text>
<text x="283.3" y="205.7">6</text>
</g>
<g font-size="1.6" fill="#004080">
<text x="60" y="35.2">MCT1</text>
<text x="66.6" y="35.2">TCT1</text>
<text x="24" y="37">FGND2DA+</text>
<text x="24" y="38.8">FGND1 DA-</text>
<text x="29.8" y="40.6">DB+</text>
<text x="60" y="37">MX1+</text>
<text x="60" y="38.8">MX1-</text>
<text x="60" y="40.6">MCT2</text>
<text x="66.6" y="40.6">TCT2</text>
<text x="66.7" y="37">TD1+</text>
<text x="67.1" y="38.8">TD1-</text>
<text x="24" y="42.3">GH1</text>
<text x="24" y="44.1">GH2</text>
<text x="29.7" y="42.3">DC+</text>
<text x="29.7" y="47.7">DD+</text>
<text x="30.1" y="44.1">DC-</text>
<text x="30.2" y="45.9">DB-</text>
<text x="60" y="42.3">MX2+</text>
<text x="60" y="44.1">MX2-</text>
<text x="60" y="45.9">MCT3</text>
<text x="60" y="47.7">MX3+</text>
<text x="66.6" y="45.9">TCT3</text>
<text x="66.7" y="47.7">TD3+</text>
<text x="66.7" y="42.3">TD2+</text>
<text x="67.1" y="44.1">TD2-</text>
<text x="30.1" y="49.4">DD-</text>
<text x="60" y="49.4">MX3-</text>
<text x="60" y="51.2">MCT4</text>
<text x="60" y="53">MX4+</text>
<text x="66.6" y="51.2">TCT4</text>
<text x="66.7" y="53">TD4+</text>
<text x="67.1" y="49.4">TD3-</text>
<text x="60" y="54.8">MX4-</text>
<text x="67.1" y="54.8">TD4-</text>
</g>
<text font-size="1.5" x="23.5" y="52.4">RJ45</text>
<text font-size="1.4" x="59.9" y="58.8">YT18-3002S</text>
<g font-size="1.3">
<text x="30.8" y="1.3">5</text>
<text x="88.9" y="1.3">4</text>
<text x="147" y="1.3">3</text>
<text x="205" y="1.3">2</text>
<text x="263.1" y="1.3">1</text>
<text x=".5" y="28.4">D</text>
<text x="292.6" y="28.4">D</text>
<text x=".5" y="79.5">C</text>
<text x="292.6" y="79.5">C</text>
<text x=".5" y="130.6">B</text>
<text x="292.6" y="130.6">B</text>
<text x=".5" y="181.7">A</text>
<text x="292.6" y="181.7">A</text>
<text x="30.8" y="207.4">5</text>
<text x="88.9" y="207.4">4</text>
<text x="147" y="207.4">3</text>
<text x="205" y="207.4">2</text>
<text x="263.1" y="207.4">1</text>
</g>
</svg>
